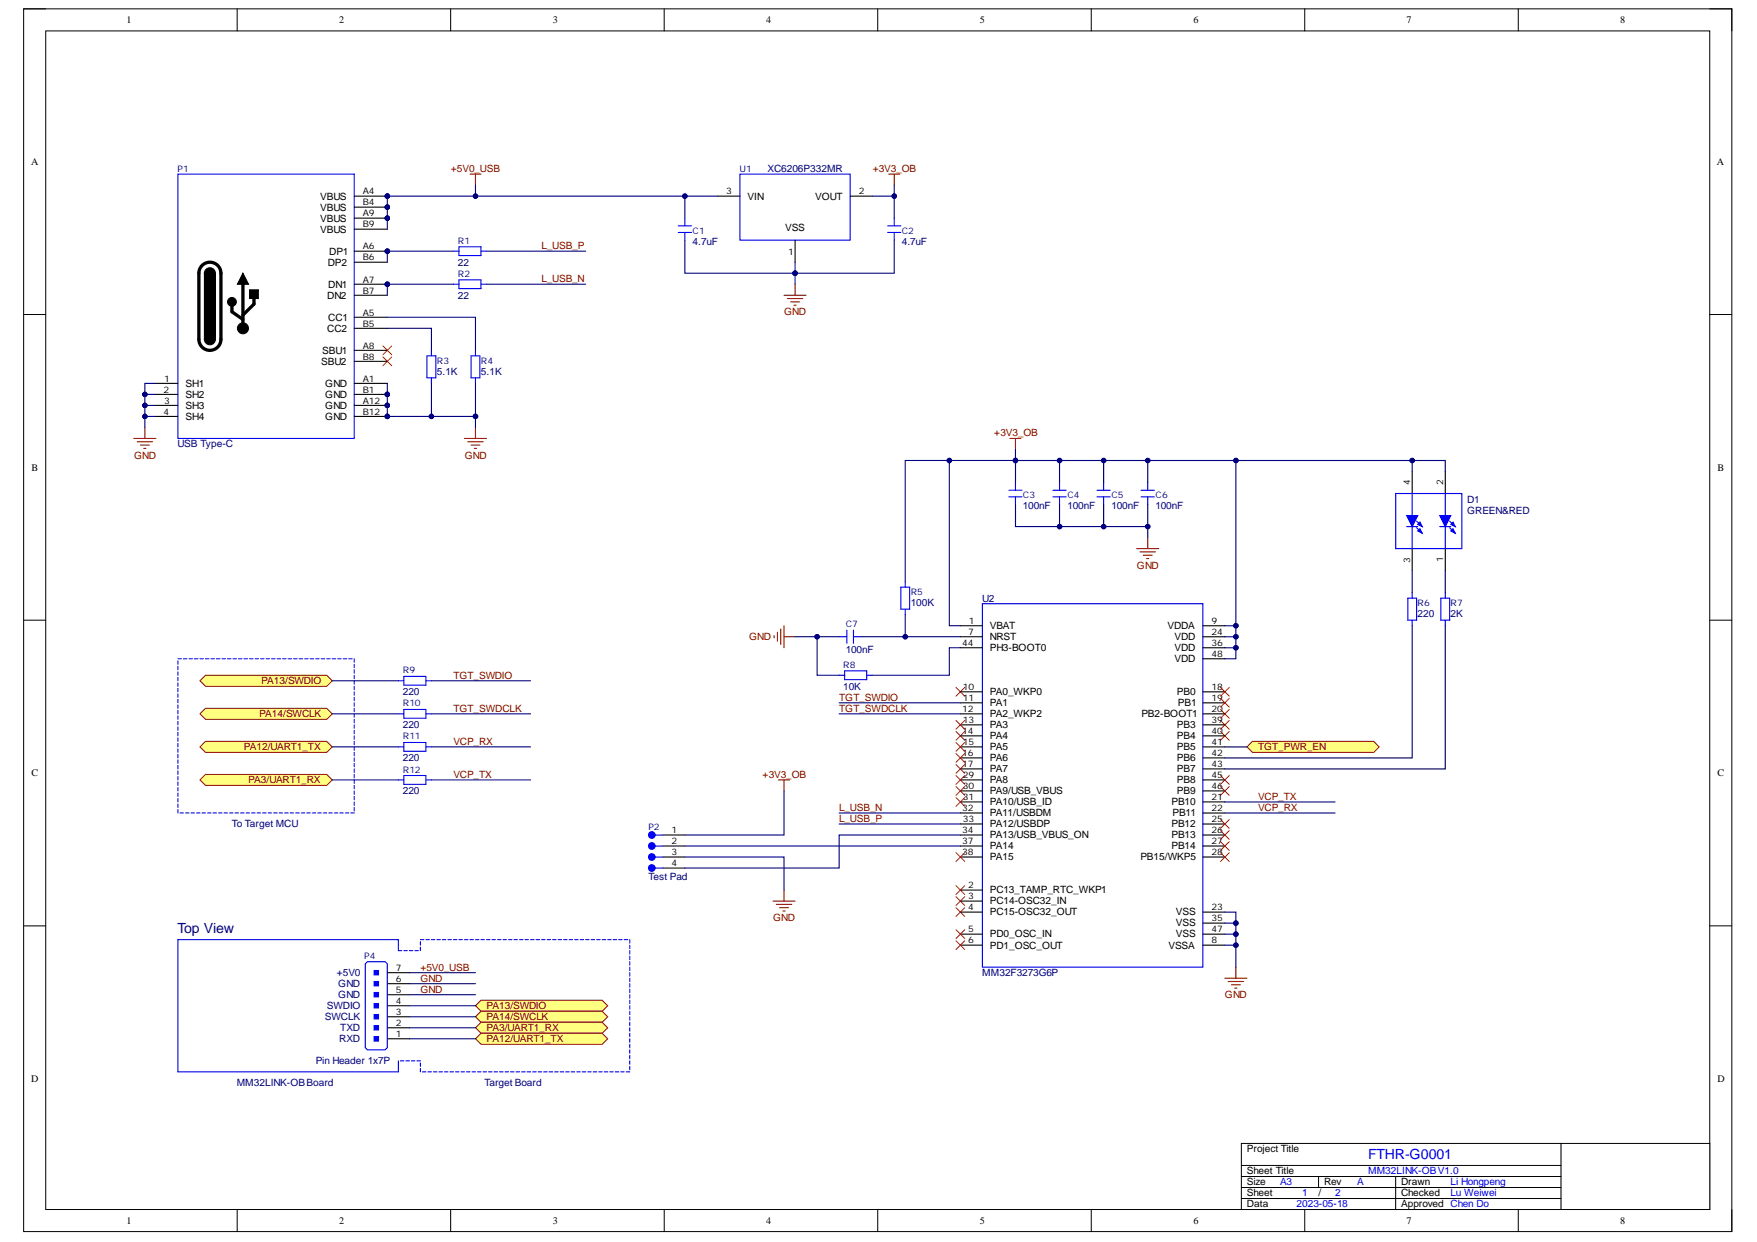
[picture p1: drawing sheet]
<svg xmlns="http://www.w3.org/2000/svg" width="297mm" height="210mm" viewBox="0 0 297 210" stroke-linecap="round" stroke-linejoin="round" font-family="sans-serif">
<path d="M4 1.5h288.8v206.6h-288.8z" fill="none" stroke="#000" stroke-width=".17"/>
<path d="M7.7 5.2h281.4v199.2h-281.4z" fill-rule="evenodd" fill="#fff"/>
<g fill="none" stroke="#000" stroke-width=".17">
<path d="M4 1.5h3.7M7.7 5.2h281.4v199.2h-281.4zM40.1 1.5v3.7M76.2 1.5v3.7M112.3 1.5v3.7M148.4 1.5v3.7M184.5 1.5v3.7M220.6 1.5v3.7M256.7 1.5v3.7M289.1 1.5h3.7v3.7M4 53.2h3.7M289.1 53.2h3.7"/>
<path d="M4 104.8h3.7M289.1 104.8h3.7M4 156.5h3.7M289.1 156.5h3.7M40.1 204.4v3.7M76.2 204.4v3.7M112.3 204.4v3.7M148.4 204.4v3.7M184.5 204.4v3.7M220.6 204.4v3.7M256.7 204.4v3.7M292.8 204.4v3.7"/>
</g>
<path d="M209.9 193.2h79.2v11.2h-79.2z" fill-rule="evenodd" fill="#fff"/>
<path d="M209.9 193.2h79.2v11.2h-79.2zM209.9 198.8h54M209.9 197h54M222.9 198.8v1.9M236 198.8v5.6M263.9 193.2v11.2M209.9 202.6h54M209.9 200.7h54" fill="none" stroke="#000" stroke-width=".17"/>
<g fill="none" stroke="#800000" stroke-width=".18">
<path d="M79.5 29.4h1.8M80.4 29.4v1.9M78.5 74.1h3.8M79.1 74.7h2.6M79.6 75.2h1.5M80.2 75.8h.4M80.4 72.2v1.9M170.7 74.1h1.9M171.7 74.1v1.9M130.9 107.4v.4M131.4 106.9v1.5M132 106.3v2.6"/>
<path d="M132.5 105.7v3.8M132.5 107.6h1.9M131.6 131.8h1.9M132.5 131.8v1.9M130.7 152.3h3.7M131.2 152.8h2.7M131.8 153.4h1.5M132.4 154h.3M132.5 150.4v1.9"/>
</g>
<path d="M64.7 58.5l1.5 1.5M66.2 58.5l-1.5 1.5M64.7 60.3l1.5 1.5M66.2 60.3l-1.5 1.5" fill="none" stroke="#f00" stroke-width=".17"/>
<path d="M192.2 92.7h3.7M192.7 93.3h2.6M193.3 93.8h1.5M193.8 94.4h.4M194 90.9v1.8M207.1 165.3h3.7M207.6 165.9h2.6M208.2 166.4h1.5M208.8 167h.3M208.9 163.5v1.8" fill="none" stroke="#800000" stroke-width=".19"/>
<path d="M33.8 115.1l.9-1h20.5l1 1-1 .9h-20.5z" fill-rule="evenodd" fill="#ffff80"/>
<path d="M33.8 115.1l.9-1h20.5l1 1-1 .9h-20.5z" fill="none" stroke="#800000" stroke-width=".17"/>
<path d="M34.7 119.7h20.5l1 .9-1 1h-20.5l-.9-1z" fill-rule="evenodd" fill="#ffff80"/>
<path d="M34.7 119.7h20.5l1 .9-1 1h-20.5l-.9-1z" fill="none" stroke="#800000" stroke-width=".17"/>
<g fill="none" stroke="#f00" stroke-width=".17">
<path d="M161.6 116.2l1.5 1.5M163.1 116.2l-1.5 1.5M206.3 119.9l1.5 1.5M207.8 119.9l-1.5 1.5M161.6 134.8l1.5 1.5M161.6 132.9l1.5 1.5M161.6 131.1l1.5 1.5M163.1 134.8l-1.5 1.5M163.1 132.9l-1.5 1.5M163.1 131.1l-1.5 1.5M206.3 121.8l1.5 1.5M206.3 123.6l1.5 1.5"/>
<path d="M206.3 131.1l1.5 1.5M206.3 132.9l1.5 1.5M206.3 138.5l1.5 1.5M207.8 121.8l-1.5 1.5M207.8 123.6l-1.5 1.5M207.8 131.1l-1.5 1.5M207.8 132.9l-1.5 1.5M207.8 138.5l-1.5 1.5M161.6 153.4l1.5 1.5M161.6 151.5l1.5 1.5M161.6 149.7l1.5 1.5M163.1 153.4l-1.5 1.5"/>
<path d="M163.1 151.5l-1.5 1.5M163.1 149.7l-1.5 1.5M206.3 140.4l1.5 1.5M206.3 142.2l1.5 1.5M206.3 144.1l1.5 1.5M207.8 140.4l-1.5 1.5M207.8 142.2l-1.5 1.5M207.8 144.1l-1.5 1.5"/>
</g>
<path d="M211.7 125.3h20.5l1 .9-1 1h-20.5l-.9-1z" fill-rule="evenodd" fill="#ffff80"/>
<path d="M211.7 125.3h20.5l1 .9-1 1h-20.5l-.9-1z" fill="none" stroke="#800000" stroke-width=".17"/>
<path d="M161.6 123.6l1.5 1.5M161.6 129.2l1.5 1.5M163.1 123.6l-1.5 1.5M163.1 129.2l-1.5 1.5" fill="none" stroke="#f00" stroke-width=".17"/>
<circle cx="65.5" cy="33.1" r=".37" fill="#000080"/>
<circle cx="65.5" cy="33.1" r=".37" fill="none" stroke="#000080" stroke-width=".17"/>
<circle cx="65.5" cy="42.5" r=".37" fill="#000080"/>
<circle cx="65.5" cy="42.5" r=".37" fill="none" stroke="#000080" stroke-width=".17"/>
<circle cx="65.5" cy="48" r=".37" fill="#000080"/>
<circle cx="65.5" cy="48" r=".37" fill="none" stroke="#000080" stroke-width=".17"/>
<circle cx="65.5" cy="36.9" r=".37" fill="#000080"/>
<circle cx="65.5" cy="36.9" r=".37" fill="none" stroke="#000080" stroke-width=".17"/>
<circle cx="65.5" cy="68.5" r=".37" fill="#000080"/>
<circle cx="65.5" cy="68.5" r=".37" fill="none" stroke="#000080" stroke-width=".17"/>
<circle cx="65.5" cy="66.7" r=".37" fill="#000080"/>
<circle cx="65.5" cy="66.7" r=".37" fill="none" stroke="#000080" stroke-width=".17"/>
<circle cx="65.5" cy="35" r=".37" fill="#000080"/>
<circle cx="65.5" cy="35" r=".37" fill="none" stroke="#000080" stroke-width=".17"/>
<circle cx="65.5" cy="70.4" r=".37" fill="#000080"/>
<circle cx="65.5" cy="70.4" r=".37" fill="none" stroke="#000080" stroke-width=".17"/>
<path d="M30.1 29.4h29.8v44.7h-29.8z" fill-rule="evenodd" fill="#fff"/>
<path d="M30.1 29.4h29.8v44.7h-29.8z" fill="none" stroke="#00f" stroke-width=".18"/>
<path d="M59.9 33.1h5.6M26.4 64.8h3.7M26.4 66.7h3.7M26.4 68.5h3.7M26.4 70.4h3.7M59.9 64.8h5.6" fill="none" stroke="#000" stroke-width=".18"/>
<circle cx="65.5" cy="33.1" r=".37" fill="#000080"/>
<circle cx="65.5" cy="33.1" r=".37" fill="none" stroke="#000080" stroke-width=".17"/>
<path d="M59.9 53.6h5.6M59.9 42.5h5.6" fill="none" stroke="#000" stroke-width=".18"/>
<circle cx="65.5" cy="42.5" r=".37" fill="#000080"/>
<circle cx="65.5" cy="42.5" r=".37" fill="none" stroke="#000080" stroke-width=".17"/>
<path d="M59.9 48h5.6" fill="none" stroke="#000" stroke-width=".18"/>
<circle cx="65.5" cy="48" r=".37" fill="#000080"/>
<circle cx="65.5" cy="48" r=".37" fill="none" stroke="#000080" stroke-width=".17"/>
<path d="M59.9 36.9h5.6M59.9 59.2h5.6" fill="none" stroke="#000" stroke-width=".18"/>
<circle cx="65.5" cy="36.9" r=".37" fill="#000080"/>
<circle cx="65.5" cy="36.9" r=".37" fill="none" stroke="#000080" stroke-width=".17"/>
<path d="M59.9 68.5h5.6" fill="none" stroke="#000" stroke-width=".18"/>
<circle cx="65.5" cy="68.5" r=".37" fill="#000080"/>
<circle cx="65.5" cy="68.5" r=".37" fill="none" stroke="#000080" stroke-width=".17"/>
<path d="M59.9 66.7h5.6" fill="none" stroke="#000" stroke-width=".18"/>
<circle cx="65.5" cy="66.7" r=".37" fill="#000080"/>
<circle cx="65.5" cy="66.7" r=".37" fill="none" stroke="#000080" stroke-width=".17"/>
<path d="M59.9 35h5.6" fill="none" stroke="#000" stroke-width=".18"/>
<circle cx="65.5" cy="35" r=".37" fill="#000080"/>
<circle cx="65.5" cy="35" r=".37" fill="none" stroke="#000080" stroke-width=".17"/>
<path d="M59.9 38.7h5.6M59.9 55.5h5.6M59.9 44.3h5.6M59.9 49.9h5.6M59.9 61.1h5.6M59.9 70.4h5.6" fill="none" stroke="#000" stroke-width=".18"/>
<circle cx="65.5" cy="70.4" r=".37" fill="#000080"/>
<circle cx="65.5" cy="70.4" r=".37" fill="none" stroke="#000080" stroke-width=".17"/>
<path d="M34.2 44.9a1.87 1.87 0 0 1 2-.4 1.87 1.87 0 0 1 1.1 1.7v11.1a1.86 1.86 0 0 1-1.8 1.9 1.86 1.86 0 0 1-1.9-1.9v-11.1l.1-.5zM39.2 51v1.7l1.9 1.3M41.1 48v7.5M42.9 49.9v1.5l-1.8 1.9" fill="none" stroke="#000" stroke-width=".56"/>
<g fill="#000">
<circle cx="35.5" cy="46.2" r=".93"/>
<circle cx="35.5" cy="57.3" r=".93"/>
<circle cx="39.2" cy="51" r=".75"/>
<circle cx="41.1" cy="55.5" r=".93"/>
</g>
<g fill="none" stroke="#000" stroke-width=".17">
<path d="M34.6 46.2h1.8v11.1h-1.8zM42.2 49h1.5v1.5h-1.5z"/>
<circle cx="35.5" cy="46.2" r=".93"/>
<circle cx="35.5" cy="57.3" r=".93"/>
<circle cx="39.2" cy="51" r=".75"/>
<circle cx="41.1" cy="55.5" r=".93"/>
</g>
<g fill="#000">
<path d="M41.1 46.2l.9 1.8h-1.9z"/>
<path d="M34.6 46.2h1.8v11.1h-1.8z" fill-rule="evenodd"/>
<path d="M42.2 49h1.5v1.5h-1.5z" fill-rule="evenodd"/>
</g>
<path d="M41.1 46.2l.9 1.8h-1.9z" fill="none" stroke="#000" stroke-width=".18"/>
<path d="M166.1 102h37.3v61.5h-37.3z" fill-rule="evenodd" fill="#fff"/>
<g fill="none" stroke="#00f" stroke-width=".19">
<path d="M178 82.9h2.2M178 84h2.2M179.1 81.5v1.4M179.1 84v1.3M185.5 82.9h2.2M185.5 84h2.2M186.6 81.5v1.4M186.6 84v1.3M192.9 82.9h2.3M192.9 84h2.3M194 81.5v1.4M194 84v1.3"/>
<path d="M166.1 102h37.3v61.5h-37.3zM238 101.1h1.5v3.7h-1.5zM238.7 100.2v.9M238.7 104.8v1M243.6 101.1h1.5v3.7h-1.5zM244.3 100.2v.9M244.3 104.8v1"/>
</g>
<g fill="none" stroke="#000" stroke-width=".18">
<path d="M162.4 105.7h3.7M162.4 107.6h3.7M162.4 109.5h3.7M162.4 116.9h3.7M162.4 118.8h3.7M162.4 120.6h3.7M162.4 122.5h3.7M162.4 124.4h3.7M162.4 126.2h3.7M162.4 128.1h3.7M162.4 129.9h3.7M162.4 131.8h3.7"/>
<path d="M162.4 133.7h3.7M162.4 135.5h3.7M162.4 137.4h3.7M162.4 139.3h3.7M162.4 141.1h3.7M162.4 143h3.7M162.4 144.8h3.7M162.4 150.4h3.7M162.4 152.3h3.7M162.4 154.1h3.7M162.4 157.9h3.7M162.4 159.7h3.7"/>
</g>
<g fill="none" stroke="#000" stroke-width=".19">
<path d="M203.4 105.8h3.7M203.4 107.6h3.7M203.4 109.5h3.7M203.4 111.3h3.7M203.4 116.9h3.7M203.4 118.8h3.7M203.4 120.6h3.7M203.4 122.5h3.7M203.4 124.4h3.7M203.4 126.2h3.7M203.4 128.1h3.7M203.4 130h3.7"/>
<path d="M203.4 131.8h3.7M203.4 133.7h3.7M203.4 135.5h3.7M203.4 137.4h3.7M203.4 139.3h3.7M203.4 141.1h3.7M203.4 143h3.7M203.4 144.8h3.7M203.4 159.7h3.7M203.4 154.1h3.7M203.4 156h3.7M203.4 157.9h3.7"/>
</g>
<g fill="none" stroke="#00f" stroke-width=".18">
<path d="M72.9 59.2v.9M80.4 59.2v.9M72.2 60.1h1.5v3.8h-1.5zM72.9 63.9v.9M79.6 60.1h1.5v3.8h-1.5zM80.4 63.9v.9M152.3 99.2h1.5v3.8h-1.5zM153 98.3v.9M170.6 82.9h2.2M170.6 84h2.2M171.7 81.5v1.4M171.7 84v1.3"/>
<path d="M141.9 107.6h1.3M141.9 114.1h.9M142.8 113.4h3.7v1.5h-3.7zM143.2 106.5v2.2M144.3 106.5v2.2M144.3 107.6h1.3M146.5 114.1h1M153 103v.9"/>
</g>
<path d="M236 83.4h11.1v9.3h-11.1z" fill-rule="evenodd" fill="#fff"/>
<path d="M236 83.4h11.1v9.3h-11.1z" fill="none" stroke="#00f" stroke-width=".19"/>
<path d="M238.7 79.7v3.7M244.3 79.7v3.7M238.7 92.7v3.7M244.3 92.7v3.7" fill="none" stroke="#000" stroke-width=".19"/>
<path d="M243.4 87.1h1.9l-1 1.9z" fill="#00f"/>
<path d="M243.4 87.1h1.9l-1 1.9zM245.1 88.1l.9 .9M245.1 89.2l.9 .9" fill="none" stroke="#00f" stroke-width=".19"/>
<path d="M245.6 88.2l.4 .8-.7-.4z" fill="#00f"/>
<path d="M245.6 88.2l.4 .8-.7-.4z" fill="none" stroke="#00f" stroke-width=".19"/>
<path d="M245.3 89.7l.3-.3 .4 .7z" fill="#00f"/>
<path d="M243.4 89h1.9M245.3 89.7l.3-.3 .4 .7z" fill="none" stroke="#00f" stroke-width=".19"/>
<path d="M237.8 87.1h1.9l-1 1.9z" fill="#00f"/>
<path d="M237.8 87.1h1.9l-1 1.9zM239.5 88.1l.9 .9M239.5 89.2l.9 .9" fill="none" stroke="#00f" stroke-width=".19"/>
<path d="M239.7 88.6l.4-.4 .3 .8z" fill="#00f"/>
<path d="M239.7 88.6l.4-.4 .3 .8z" fill="none" stroke="#00f" stroke-width=".19"/>
<path d="M239.7 89.7l.4-.3 .3 .7z" fill="#00f"/>
<path d="M237.8 89h1.9M238.7 83.4v3.7M238.7 89v3.7M239.7 89.7l.4-.3 .3 .7zM244.3 83.4v3.7M244.3 89v3.7" fill="none" stroke="#00f" stroke-width=".19"/>
<g fill="none" stroke="#f00" stroke-width=".17">
<path d="M206.3 116.2l1.5 1.5M206.3 118l1.5 1.5M207.8 116.2l-1.5 1.5M207.8 118l-1.5 1.5M161.6 125.5l1.5 1.5M161.6 127.3l1.5 1.5M161.6 121.8l1.5 1.4M163.1 125.5l-1.5 1.5M163.1 127.3l-1.5 1.5M163.1 121.8l-1.5 1.4M161.6 159l1.5 1.5M161.6 157.1l1.5 1.5"/>
<path d="M163.1 159l-1.5 1.5M163.1 157.1l-1.5 1.5"/>
</g>
<path d="M22.6 74.1h3.8M23.2 74.7h2.6M23.7 75.2h1.5M24.3 75.8h.4M24.5 72.2v1.9" fill="none" stroke="#800000" stroke-width=".18"/>
<g fill="none" stroke="#00f" stroke-width=".18">
<path d="M76.7 42.5h.9M76.7 48h.9M77.6 41.7h3.7v1.5h-3.7zM77.6 47.3h3.7v1.5h-3.7zM81.3 42.5h1M81.3 48h1M67.3 115.1h1M68.3 114.3h3.7v1.5h-3.7zM68.3 119.9h3.7v1.5h-3.7zM72 115.1h.9M67.3 120.6h1M67.3 126.2h1"/>
<path d="M68.3 125.5h3.7v1.5h-3.7zM72 120.6h.9M72 126.2h.9"/>
</g>
<path d="M125.1 29.4h18.6v11.2h-18.6z" fill-rule="evenodd" fill="#fff"/>
<path d="M114.7 38.2h2.2M114.7 39.3h2.2M115.8 36.9v1.3M115.8 39.3v1.3M125.1 29.4h18.6v11.2h-18.6zM150.1 38.2h2.2M150.1 39.3h2.2M151.2 36.9v1.3M151.2 39.3v1.3" fill="none" stroke="#00f" stroke-width=".18"/>
<path d="M121.4 33.1h3.7M143.7 33.1h3.8M134.4 40.6v3.7" fill="none" stroke="#000" stroke-width=".18"/>
<path d="M150.3 29.4h1.8M151.2 29.4v1.9M132.5 49.9h3.8M133.1 50.5h2.6M133.7 51h1.5M134.2 51.6h.4M134.4 48v1.9" fill="none" stroke="#800000" stroke-width=".18"/>
<path d="M33.8 131.8l.9-.9h20.5l1 .9-1 .9h-20.5z" fill-rule="evenodd" fill="#ffff80"/>
<path d="M33.8 131.8l.9-.9h20.5l1 .9-1 .9h-20.5z" fill="none" stroke="#800000" stroke-width=".17"/>
<path d="M34.7 125.3h20.5l1 .9-1 1h-20.5l-.9-1z" fill-rule="evenodd" fill="#ffff80"/>
<path d="M34.7 125.3h20.5l1 .9-1 1h-20.5l-.9-1z" fill="none" stroke="#800000" stroke-width=".17"/>
<path d="M112.1 141.1h3.7M112.1 143h3.7M112.1 144.8h3.7M112.1 146.7h3.7" fill="none" stroke="#000" stroke-width=".18"/>
<circle cx="110.2" cy="141.1" r=".56" fill="#00f"/>
<circle cx="110.2" cy="141.1" r=".56" fill="none" stroke="#00f" stroke-width=".18"/>
<circle cx="110.2" cy="143" r=".56" fill="#00f"/>
<circle cx="110.2" cy="143" r=".56" fill="none" stroke="#00f" stroke-width=".18"/>
<circle cx="110.2" cy="144.8" r=".56" fill="#00f"/>
<circle cx="110.2" cy="144.8" r=".56" fill="none" stroke="#00f" stroke-width=".18"/>
<circle cx="110.2" cy="146.7" r=".56" fill="#00f"/>
<g fill="none" stroke="#00f" stroke-width=".18">
<path d="M67.3 131.8h1M68.3 131.1h3.7v1.5h-3.7zM72 131.8h.9M110.2 141.1h1.9M110.2 143h1.9M110.2 144.8h1.9M110.2 146.7h1.9"/>
<circle cx="110.2" cy="146.7" r=".56"/>
</g>
<path d="M161.6 144.1l1.5 1.5M163.1 144.1l-1.5 1.5" fill="none" stroke="#f00" stroke-width=".17"/>
<path d="M80.4 170l.9-1h20.5l.9 1-.9 .9h-20.5z" fill-rule="evenodd" fill="#ffff80"/>
<path d="M80.4 170l.9-1h20.5l.9 1-.9 .9h-20.5z" fill="none" stroke="#800000" stroke-width=".17"/>
<path d="M81.3 170.9h20.5l.9 .9-.9 1h-20.5l-.9-1z" fill-rule="evenodd" fill="#ffff80"/>
<path d="M81.3 170.9h20.5l.9 .9-.9 1h-20.5l-.9-1z" fill="none" stroke="#800000" stroke-width=".17"/>
<path d="M80.4 173.7l.9-.9h20.5l.9 .9-.9 .9h-20.5z" fill-rule="evenodd" fill="#ffff80"/>
<path d="M80.4 173.7l.9-.9h20.5l.9 .9-.9 .9h-20.5z" fill="none" stroke="#800000" stroke-width=".17"/>
<path d="M80.4 175.6l.9-1h20.5l.9 1-.9 .9h-20.5z" fill-rule="evenodd" fill="#ffff80"/>
<path d="M80.4 175.6l.9-1h20.5l.9 1-.9 .9h-20.5z" fill="none" stroke="#800000" stroke-width=".17"/>
<path d="M67.3 160.7h.6M68.3 160.7h.6M69.2 160.7h.6M70.1 160.7h.6" fill="none" stroke="#00f" stroke-width=".18"/>
<path d="M65.5 175.6h3.7M65.5 173.7h3.7" fill="none" stroke="#000" stroke-width=".19"/>
<path d="M65.5 171.8h3.7M65.5 166.2h3.7M65.5 170h3.7M65.5 168.1h3.7" fill="none" stroke="#000" stroke-width=".18"/>
<path d="M61.8 162.9l.3-.4h3l.4 .4v14.1l-.4 .4h-3l-.3-.4z" fill-rule="evenodd" fill="#fff"/>
<path d="M61.8 162.9l.3-.4h3l.4 .4v14.1l-.4 .4h-3l-.3-.4z" fill="none" stroke="#00f" stroke-width=".19"/>
<path d="M63.2 175.2h.8v.7h-.8z" fill-rule="evenodd" fill="#00f"/>
<path d="M63.2 175.2h.8v.7h-.8z" fill="none" stroke="#00f" stroke-width=".19"/>
<path d="M63.2 173.3h.8v.8h-.8z" fill-rule="evenodd" fill="#00f"/>
<path d="M63.2 173.3h.8v.8h-.8z" fill="none" stroke="#00f" stroke-width=".19"/>
<path d="M63.2 171.5h.8v.7h-.8z" fill-rule="evenodd" fill="#00f"/>
<path d="M63.2 171.5h.8v.7h-.8z" fill="none" stroke="#00f" stroke-width=".18"/>
<path d="M63.2 169.6h.8v.7h-.8z" fill-rule="evenodd" fill="#00f"/>
<path d="M63.2 169.6h.8v.7h-.8z" fill="none" stroke="#00f" stroke-width=".18"/>
<path d="M63.2 167.7h.8v.8h-.8z" fill-rule="evenodd" fill="#00f"/>
<path d="M63.2 167.7h.8v.8h-.8z" fill="none" stroke="#00f" stroke-width=".18"/>
<path d="M63.2 165.9h.8v.7h-.8z" fill-rule="evenodd" fill="#00f"/>
<path d="M63.2 165.9h.8v.7h-.8z" fill="none" stroke="#00f" stroke-width=".18"/>
<path d="M65.5 164.4h3.7" fill="none" stroke="#000" stroke-width=".18"/>
<path d="M63.2 164h.8v.8h-.8z" fill-rule="evenodd" fill="#00f"/>
<g fill="none" stroke="#00f" stroke-width=".18">
<path d="M30.1 111.3h.6M30.1 111.7v.6M30.1 112.6v.6M30.1 113.5v.6M30.1 114.5v.6M30.1 115.4v.6M30.1 116.3v.6M30.1 117.3v.5M30.1 118.2v.6M30.1 119.1v.6M31 111.3h.6M31.9 111.3h.6"/>
<path d="M32.9 111.3h.6M33.8 111.3h.6M34.7 111.3h.6M35.7 111.3h.6M36.6 111.3h.6M37.5 111.3h.6M38.5 111.3h.5M39.4 111.3h.6M40.3 111.3h.6M41.3 111.3h.5M42.2 111.3h.6M43.1 111.3h.6"/>
<path d="M44.1 111.3h.5M45 111.3h.6M45.9 111.3h.6M46.9 111.3h.5M47.8 111.3h.6M48.7 111.3h.6M49.6 111.3h.6M50.6 111.3h.6M51.5 111.3h.6M52.4 111.3h.6M53.4 111.3h.6M54.3 111.3h.6"/>
<path d="M55.2 111.3h.6M56.2 111.3h.5M57.1 111.3h.6M58 111.3h.6M59 111.3h.5M59.9 111.3v.6M59.9 112.3v.5M59.9 113.2v.6M59.9 114.1v.6M59.9 115.1v.5M59.9 116v.6M59.9 116.9v.6"/>
<path d="M59.9 117.8v.6M59.9 118.8v.6M59.9 119.7v.6M30.1 120.1v.5M30.1 121v.6M30.1 121.9v.6M30.1 122.9v.5M30.1 123.8v.6M30.1 124.7v.6M30.1 125.6v.6M30.1 126.6v.6M30.1 127.5v.6"/>
<path d="M30.1 128.4v.6M30.1 129.4v.5M30.1 130.3v.6M30.1 131.2v.6M30.1 132.2v.5M30.1 133.1v.6M30.1 134v.6M30.1 134.9v.6M30.1 135.9v.6M30.1 136.8v.6M30.4 137.4h.6M31.4 137.4h.5"/>
<path d="M32.3 137.4h.6M33.2 137.4h.6M34.2 137.4h.5M35.1 137.4h.6M36 137.4h.6M37 137.4h.5M37.9 137.4h.6M38.8 137.4h.6M39.7 137.4h.6M40.7 137.4h.6M41.6 137.4h.6M42.5 137.4h.6"/>
<path d="M43.5 137.4h.6M44.4 137.4h.6M45.3 137.4h.6M46.3 137.4h.6M47.2 137.4h.6M48.1 137.4h.6M49.1 137.4h.5M50 137.4h.6M50.9 137.4h.6M51.9 137.4h.5M52.8 137.4h.6M53.7 137.4h.6"/>
<path d="M54.7 137.4h.5M55.6 137.4h.6M56.5 137.4h.6M57.4 137.4h.6M58.4 137.4h.6M59.3 137.4h.6M59.9 120.6v.6M59.9 121.6v.6M59.9 122.5v.6M59.9 123.4v.6M59.9 124.4v.5M59.9 125.3v.6"/>
<path d="M59.9 126.2v.6M59.9 127.2v.5M59.9 128.1v.6M59.9 129v.6M59.9 129.9v.6M59.9 130.9v.6M59.9 131.8v.6M59.9 132.7v.6M59.9 133.7v.6M59.9 134.6v.6M59.9 135.5v.6M59.9 136.5v.5"/>
<path d="M30.1 158.8h37.2v1.9M71.1 158.8h.6M71.1 159.2v.5M72 158.8h.6M72.9 158.8h.6M73.9 158.8h.5M74.8 158.8h.6M75.7 158.8h.6M76.7 158.8h.5M77.6 158.8h.6M78.5 158.8h.6M79.5 158.8h.5"/>
<path d="M80.4 158.8h.6M81.3 158.8h.6M82.3 158.8h.5M83.2 158.8h.6M84.1 158.8h.6M85 158.8h.6M86 158.8h.6M86.9 158.8h.6M87.8 158.8h.6M88.8 158.8h.6M89.7 158.8h.6M90.6 158.8h.6"/>
<path d="M91.6 158.8h.5M92.5 158.8h.6M93.4 158.8h.6M94.4 158.8h.5M95.3 158.8h.6M96.2 158.8h.6M97.2 158.8h.5M98.1 158.8h.6M99 158.8h.6M99.9 158.8h.6M100.9 158.8h.6M101.8 158.8h.6"/>
<path d="M102.7 158.8h.6M103.7 158.8h.6M104.6 158.8h.6M105.5 158.8h.6M106.5 158.8v.6M106.5 159.7v.6M63.2 164h.8v.8h-.8zM71.1 160.1v.6M106.5 160.7v.5M106.5 161.6v.6M106.5 162.5v.6M106.5 163.5v.5"/>
<path d="M106.5 164.4v.6M106.5 165.3v.6M106.5 166.2v.6M106.5 167.2v.6M106.5 168.1v.6M106.5 169v.6M106.5 170v.6M106.5 170.9v.6M106.5 171.8v.6"/>
</g>
<g fill="none" stroke="#00f" stroke-width=".19">
<path d="M30.1 158.8v22.3h37.3v-1.8M67.7 179.3h.6M68.6 179.3h.6M69.6 179.3h.5M70.5 179.3h.6M71.1 179.6v.6M106.5 172.8v.5M106.5 173.7v.6M106.5 174.6v.6M106.5 175.6v.5M106.5 176.5v.6M106.5 177.4v.6"/>
<path d="M106.5 178.4v.5M106.5 179.3v.6M71.1 180.6v.5M71.4 181.1h.6M72.4 181.1h.5M73.3 181.1h.6M74.2 181.1h.6M75.1 181.1h.6M76.1 181.1h.6M77 181.1h.6M77.9 181.1h.6M78.9 181.1h.6"/>
<path d="M79.8 181.1h.6M80.7 181.1h.6M81.7 181.1h.6M82.6 181.1h.6M83.5 181.1h.6M84.5 181.1h.5M85.4 181.1h.6M86.3 181.1h.6M87.3 181.1h.5M88.2 181.1h.6M89.1 181.1h.6M90.1 181.1h.5"/>
<path d="M91 181.1h.6M91.9 181.1h.6M92.8 181.1h.6M93.8 181.1h.6M94.7 181.1h.6M95.6 181.1h.6M96.6 181.1h.6M97.5 181.1h.6M98.4 181.1h.6M99.4 181.1h.6M100.3 181.1h.6M101.2 181.1h.6"/>
<path d="M102.2 181.1h.5M103.1 181.1h.6M104 181.1h.6M105 181.1h.5M105.9 181.1h.6M106.5 180.2v.6"/>
</g>
<path d="M238.7 77.8v1.9" fill="none" stroke="#000080" stroke-width=".19"/>
<circle cx="238.7" cy="77.8" r=".37" fill="#000080"/>
<circle cx="238.7" cy="77.8" r=".37" fill="none" stroke="#000080" stroke-width=".17"/>
<path d="M24.5 70.4h1.9" fill="none" stroke="#000080" stroke-width=".18"/>
<circle cx="24.5" cy="70.4" r=".37" fill="#000080"/>
<circle cx="24.5" cy="70.4" r=".37" fill="none" stroke="#000080" stroke-width=".17"/>
<path d="M24.5 68.5h1.9" fill="none" stroke="#000080" stroke-width=".18"/>
<circle cx="24.5" cy="68.5" r=".37" fill="#000080"/>
<circle cx="24.5" cy="68.5" r=".37" fill="none" stroke="#000080" stroke-width=".17"/>
<path d="M24.5 66.7h1.9" fill="none" stroke="#000080" stroke-width=".18"/>
<circle cx="24.5" cy="66.7" r=".37" fill="#000080"/>
<circle cx="24.5" cy="66.7" r=".37" fill="none" stroke="#000080" stroke-width=".17"/>
<path d="M26.4 64.8h-1.9v7.4" fill="none" stroke="#000080" stroke-width=".18"/>
<circle cx="24.5" cy="70.4" r=".37" fill="#000080"/>
<circle cx="24.5" cy="70.4" r=".37" fill="none" stroke="#000080" stroke-width=".17"/>
<circle cx="24.5" cy="68.5" r=".37" fill="#000080"/>
<circle cx="24.5" cy="68.5" r=".37" fill="none" stroke="#000080" stroke-width=".17"/>
<circle cx="24.5" cy="66.7" r=".37" fill="#000080"/>
<circle cx="24.5" cy="66.7" r=".37" fill="none" stroke="#000080" stroke-width=".17"/>
<path d="M65.5 64.8v5.6h14.9M56.2 115.1h11.1M56.2 131.8h11.1M56.2 126.2h11.1M56.2 120.6h11.1" fill="none" stroke="#000080" stroke-width=".18"/>
<circle cx="65.5" cy="66.7" r=".37" fill="#000080"/>
<circle cx="65.5" cy="66.7" r=".37" fill="none" stroke="#000080" stroke-width=".17"/>
<circle cx="65.5" cy="68.5" r=".37" fill="#000080"/>
<circle cx="65.5" cy="68.5" r=".37" fill="none" stroke="#000080" stroke-width=".17"/>
<circle cx="65.5" cy="70.4" r=".37" fill="#000080"/>
<circle cx="65.5" cy="70.4" r=".37" fill="none" stroke="#000080" stroke-width=".17"/>
<circle cx="72.9" cy="70.4" r=".37" fill="#000080"/>
<circle cx="72.9" cy="70.4" r=".37" fill="none" stroke="#000080" stroke-width=".17"/>
<circle cx="80.4" cy="70.4" r=".37" fill="#000080"/>
<circle cx="80.4" cy="70.4" r=".37" fill="none" stroke="#000080" stroke-width=".17"/>
<path d="M65.5 55.5h7.4v3.7M65.5 53.6h14.9v5.6M76.7 48h-11.2v1.9" fill="none" stroke="#000080" stroke-width=".18"/>
<circle cx="65.5" cy="48" r=".37" fill="#000080"/>
<circle cx="65.5" cy="48" r=".37" fill="none" stroke="#000080" stroke-width=".17"/>
<path d="M76.7 42.5h-11.2v1.8" fill="none" stroke="#000080" stroke-width=".18"/>
<circle cx="65.5" cy="42.5" r=".37" fill="#000080"/>
<circle cx="65.5" cy="42.5" r=".37" fill="none" stroke="#000080" stroke-width=".17"/>
<path d="M121.4 33.1h-55.9v5.6" fill="none" stroke="#000080" stroke-width=".18"/>
<circle cx="65.5" cy="36.9" r=".37" fill="#000080"/>
<circle cx="65.5" cy="36.9" r=".37" fill="none" stroke="#000080" stroke-width=".17"/>
<circle cx="65.5" cy="35" r=".37" fill="#000080"/>
<circle cx="65.5" cy="35" r=".37" fill="none" stroke="#000080" stroke-width=".17"/>
<circle cx="65.5" cy="33.1" r=".37" fill="#000080"/>
<circle cx="65.5" cy="33.1" r=".37" fill="none" stroke="#000080" stroke-width=".17"/>
<circle cx="80.4" cy="33.1" r=".37" fill="#000080"/>
<circle cx="80.4" cy="33.1" r=".37" fill="none" stroke="#000080" stroke-width=".17"/>
<circle cx="115.8" cy="33.1" r=".37" fill="#000080"/>
<circle cx="115.8" cy="33.1" r=".37" fill="none" stroke="#000080" stroke-width=".17"/>
<path d="M69.2 175.6h11.2M69.2 173.7h11.2" fill="none" stroke="#000080" stroke-width=".19"/>
<g fill="none" stroke="#000080" stroke-width=".18">
<path d="M82.3 48h16.7M82.3 42.5h16.7M115.8 40.6v5.6h18.6M72.9 115.1h16.8M72.9 131.8h16.8M72.9 126.2h16.8M72.9 120.6h16.8M132.5 133.7v7.4h-16.7M115.8 144.8h16.7v5.6M115.8 143h46.6M162.4 141.1h-20.5v5.6h-26.1M69.2 171.8h11.2"/>
<path d="M69.2 170h11.2M69.2 168.1h11.2M69.2 166.2h11.2M69.2 164.4h11.2"/>
</g>
<circle cx="134.4" cy="46.2" r=".37" fill="#000080"/>
<circle cx="134.4" cy="46.2" r=".37" fill="none" stroke="#000080" stroke-width=".17"/>
<path d="M134.4 107.6h7.5" fill="none" stroke="#000080" stroke-width=".18"/>
<circle cx="138.1" cy="107.6" r=".37" fill="#000080"/>
<circle cx="138.1" cy="107.6" r=".37" fill="none" stroke="#000080" stroke-width=".17"/>
<path d="M151.2 40.6v5.6h-16.8" fill="none" stroke="#000080" stroke-width=".18"/>
<circle cx="134.4" cy="46.2" r=".37" fill="#000080"/>
<circle cx="134.4" cy="46.2" r=".37" fill="none" stroke="#000080" stroke-width=".17"/>
<path d="M138.1 107.6v6.5h3.8" fill="none" stroke="#000080" stroke-width=".18"/>
<circle cx="138.1" cy="107.6" r=".37" fill="#000080"/>
<circle cx="138.1" cy="107.6" r=".37" fill="none" stroke="#000080" stroke-width=".17"/>
<path d="M141.9 118.8h20.5M145.6 107.6h16.8M141.9 139.3h20.5M141.9 137.4h20.5M141.9 120.6h20.5" fill="none" stroke="#000080" stroke-width=".18"/>
<circle cx="153" cy="107.6" r=".37" fill="#000080"/>
<circle cx="153" cy="107.6" r=".37" fill="none" stroke="#000080" stroke-width=".17"/>
<path d="M147.5 33.1h3.7v3.8M162.4 109.5h-1.9v4.6h-13" fill="none" stroke="#000080" stroke-width=".18"/>
<circle cx="151.2" cy="33.1" r=".37" fill="#000080"/>
<circle cx="151.2" cy="33.1" r=".37" fill="none" stroke="#000080" stroke-width=".17"/>
<path d="M160.5 77.8h-7.5v20.5" fill="none" stroke="#000080" stroke-width=".18"/>
<circle cx="160.5" cy="77.8" r=".37" fill="#000080"/>
<circle cx="160.5" cy="77.8" r=".37" fill="none" stroke="#000080" stroke-width=".17"/>
<path d="M171.7 77.8h-11.2v27.9h1.9" fill="none" stroke="#000080" stroke-width=".18"/>
<circle cx="160.5" cy="77.8" r=".37" fill="#000080"/>
<circle cx="160.5" cy="77.8" r=".37" fill="none" stroke="#000080" stroke-width=".17"/>
<circle cx="171.7" cy="77.8" r=".37" fill="#000080"/>
<circle cx="171.7" cy="77.8" r=".37" fill="none" stroke="#000080" stroke-width=".17"/>
<path d="M171.7 85.3v3.7h22.3" fill="none" stroke="#000080" stroke-width=".19"/>
<circle cx="179.1" cy="89" r=".37" fill="#000080"/>
<circle cx="179.1" cy="89" r=".37" fill="none" stroke="#000080" stroke-width=".17"/>
<circle cx="186.6" cy="89" r=".37" fill="#000080"/>
<circle cx="186.6" cy="89" r=".37" fill="none" stroke="#000080" stroke-width=".17"/>
<circle cx="194" cy="89" r=".37" fill="#000080"/>
<circle cx="194" cy="89" r=".37" fill="none" stroke="#000080" stroke-width=".17"/>
<path d="M171.7 81.5v-3.7h37.2v33.5h-1.8" fill="none" stroke="#000080" stroke-width=".19"/>
<circle cx="171.7" cy="77.8" r=".37" fill="#000080"/>
<circle cx="171.7" cy="77.8" r=".37" fill="none" stroke="#000080" stroke-width=".17"/>
<circle cx="179.1" cy="77.8" r=".37" fill="#000080"/>
<circle cx="179.1" cy="77.8" r=".37" fill="none" stroke="#000080" stroke-width=".17"/>
<circle cx="186.6" cy="77.8" r=".37" fill="#000080"/>
<circle cx="186.6" cy="77.8" r=".37" fill="none" stroke="#000080" stroke-width=".17"/>
<circle cx="194" cy="77.8" r=".37" fill="#000080"/>
<circle cx="194" cy="77.8" r=".37" fill="none" stroke="#000080" stroke-width=".17"/>
<circle cx="208.9" cy="77.8" r=".37" fill="#000080"/>
<circle cx="208.9" cy="77.8" r=".37" fill="none" stroke="#000080" stroke-width=".17"/>
<circle cx="208.9" cy="105.7" r=".37" fill="#000080"/>
<circle cx="208.9" cy="105.7" r=".37" fill="none" stroke="#000080" stroke-width=".17"/>
<circle cx="208.9" cy="107.6" r=".37" fill="#000080"/>
<circle cx="208.9" cy="107.6" r=".37" fill="none" stroke="#000080" stroke-width=".17"/>
<circle cx="208.9" cy="109.5" r=".37" fill="#000080"/>
<circle cx="208.9" cy="109.5" r=".37" fill="none" stroke="#000080" stroke-width=".17"/>
<path d="M207.1 157.9h1.8v1.8h-1.8" fill="none" stroke="#000080" stroke-width=".19"/>
<circle cx="208.9" cy="159.7" r=".37" fill="#000080"/>
<circle cx="208.9" cy="159.7" r=".37" fill="none" stroke="#000080" stroke-width=".17"/>
<circle cx="208.9" cy="157.9" r=".37" fill="#000080"/>
<circle cx="208.9" cy="157.9" r=".37" fill="none" stroke="#000080" stroke-width=".17"/>
<path d="M207.1 154.1h1.8v1.9h-1.8" fill="none" stroke="#000080" stroke-width=".19"/>
<circle cx="208.9" cy="156" r=".37" fill="#000080"/>
<circle cx="208.9" cy="156" r=".37" fill="none" stroke="#000080" stroke-width=".17"/>
<path d="M207.1 109.5h1.8M238.7 105.8v22.3h-31.6M244.3 105.8v24.2h-37.2M207.1 137.4h18.6M207.1 135.5h18.6M207.1 126.2h3.7" fill="none" stroke="#000080" stroke-width=".19"/>
<circle cx="208.9" cy="109.5" r=".37" fill="#000080"/>
<circle cx="208.9" cy="109.5" r=".37" fill="none" stroke="#000080" stroke-width=".17"/>
<path d="M207.1 107.6h1.8" fill="none" stroke="#000080" stroke-width=".19"/>
<circle cx="208.9" cy="107.6" r=".37" fill="#000080"/>
<circle cx="208.9" cy="107.6" r=".37" fill="none" stroke="#000080" stroke-width=".17"/>
<path d="M207.1 105.8h1.8" fill="none" stroke="#000080" stroke-width=".19"/>
<circle cx="208.9" cy="105.7" r=".37" fill="#000080"/>
<circle cx="208.9" cy="105.7" r=".37" fill="none" stroke="#000080" stroke-width=".17"/>
<path d="M208.9 77.8h35.4v1.9" fill="none" stroke="#000080" stroke-width=".19"/>
<circle cx="238.7" cy="77.8" r=".37" fill="#000080"/>
<circle cx="238.7" cy="77.8" r=".37" fill="none" stroke="#000080" stroke-width=".17"/>
<circle cx="208.9" cy="77.8" r=".37" fill="#000080"/>
<circle cx="208.9" cy="77.8" r=".37" fill="none" stroke="#000080" stroke-width=".17"/>
<path d="M72.9 64.8v5.6" fill="none" stroke="#000080" stroke-width=".18"/>
<circle cx="72.9" cy="70.4" r=".37" fill="#000080"/>
<circle cx="72.9" cy="70.4" r=".37" fill="none" stroke="#000080" stroke-width=".17"/>
<path d="M80.4 70.4v1.8" fill="none" stroke="#000080" stroke-width=".18"/>
<circle cx="80.4" cy="70.4" r=".37" fill="#000080"/>
<circle cx="80.4" cy="70.4" r=".37" fill="none" stroke="#000080" stroke-width=".17"/>
<path d="M80.4 64.8v5.6" fill="none" stroke="#000080" stroke-width=".18"/>
<circle cx="80.4" cy="70.4" r=".37" fill="#000080"/>
<circle cx="80.4" cy="70.4" r=".37" fill="none" stroke="#000080" stroke-width=".17"/>
<path d="M80.4 31.3v1.8" fill="none" stroke="#000080" stroke-width=".18"/>
<circle cx="80.4" cy="33.1" r=".37" fill="#000080"/>
<circle cx="80.4" cy="33.1" r=".37" fill="none" stroke="#000080" stroke-width=".17"/>
<path d="M115.8 33.1v3.8" fill="none" stroke="#000080" stroke-width=".18"/>
<circle cx="115.8" cy="33.1" r=".37" fill="#000080"/>
<circle cx="115.8" cy="33.1" r=".37" fill="none" stroke="#000080" stroke-width=".17"/>
<path d="M134.4 44.3v3.7" fill="none" stroke="#000080" stroke-width=".18"/>
<circle cx="134.4" cy="46.2" r=".37" fill="#000080"/>
<circle cx="134.4" cy="46.2" r=".37" fill="none" stroke="#000080" stroke-width=".17"/>
<path d="M151.2 31.3v1.8" fill="none" stroke="#000080" stroke-width=".18"/>
<circle cx="151.2" cy="33.1" r=".37" fill="#000080"/>
<circle cx="151.2" cy="33.1" r=".37" fill="none" stroke="#000080" stroke-width=".17"/>
<path d="M153 103.9v3.7" fill="none" stroke="#000080" stroke-width=".18"/>
<circle cx="153" cy="107.6" r=".37" fill="#000080"/>
<circle cx="153" cy="107.6" r=".37" fill="none" stroke="#000080" stroke-width=".17"/>
<path d="M171.7 76v1.8" fill="none" stroke="#000080" stroke-width=".18"/>
<circle cx="171.7" cy="77.8" r=".37" fill="#000080"/>
<circle cx="171.7" cy="77.8" r=".37" fill="none" stroke="#000080" stroke-width=".17"/>
<path d="M179.1 85.3v3.7" fill="none" stroke="#000080" stroke-width=".19"/>
<circle cx="179.1" cy="89" r=".37" fill="#000080"/>
<circle cx="179.1" cy="89" r=".37" fill="none" stroke="#000080" stroke-width=".17"/>
<path d="M179.1 77.8v3.7" fill="none" stroke="#000080" stroke-width=".19"/>
<circle cx="179.1" cy="77.8" r=".37" fill="#000080"/>
<circle cx="179.1" cy="77.8" r=".37" fill="none" stroke="#000080" stroke-width=".17"/>
<path d="M186.6 85.3v3.7" fill="none" stroke="#000080" stroke-width=".19"/>
<circle cx="186.6" cy="89" r=".37" fill="#000080"/>
<circle cx="186.6" cy="89" r=".37" fill="none" stroke="#000080" stroke-width=".17"/>
<path d="M186.6 77.8v3.7" fill="none" stroke="#000080" stroke-width=".19"/>
<circle cx="186.6" cy="77.8" r=".37" fill="#000080"/>
<circle cx="186.6" cy="77.8" r=".37" fill="none" stroke="#000080" stroke-width=".17"/>
<path d="M194 85.3v5.6" fill="none" stroke="#000080" stroke-width=".19"/>
<circle cx="194" cy="89" r=".37" fill="#000080"/>
<circle cx="194" cy="89" r=".37" fill="none" stroke="#000080" stroke-width=".17"/>
<path d="M194 77.8v3.7" fill="none" stroke="#000080" stroke-width=".19"/>
<circle cx="194" cy="77.8" r=".37" fill="#000080"/>
<circle cx="194" cy="77.8" r=".37" fill="none" stroke="#000080" stroke-width=".17"/>
<path d="M208.9 159.7v3.8" fill="none" stroke="#000080" stroke-width=".19"/>
<circle cx="208.9" cy="159.7" r=".37" fill="#000080"/>
<circle cx="208.9" cy="159.7" r=".37" fill="none" stroke="#000080" stroke-width=".17"/>
<path d="M208.9 156v1.9" fill="none" stroke="#000080" stroke-width=".19"/>
<circle cx="208.9" cy="157.9" r=".37" fill="#000080"/>
<circle cx="208.9" cy="157.9" r=".37" fill="none" stroke="#000080" stroke-width=".17"/>
<circle cx="208.9" cy="156" r=".37" fill="#000080"/>
<circle cx="208.9" cy="156" r=".37" fill="none" stroke="#000080" stroke-width=".17"/>
<path d="M238.7 96.4v3.8M244.3 96.4v3.8" fill="none" stroke="#000080" stroke-width=".19"/>
<text font-size="2.4" fill="#000080" x="30" y="157.7">Top View</text>
<text font-size="2.4" fill="#00f" x="231.3" y="195.9">FTHR-G0001</text>
<g font-size="1.7">
<text x="21.4" y="3.9">1</text>
<text x="57.4" y="3.9">2</text>
<text x="93.5" y="3.9">3</text>
<text x="129.5" y="3.9">4</text>
<text x="165.6" y="3.9">5</text>
<text x="201.8" y="3.9">6</text>
<text x="237.8" y="3.9">7</text>
<text x="273.9" y="3.9">8</text>
<text x="5.2" y="27.9">A</text>
<text x="290.3" y="27.9">A</text>
<text x="54.1" y="33.7">VBUS</text>
<text x="54.1" y="35.6">VBUS</text>
<text x="126.4" y="33.7">VIN</text>
<text x="137.8" y="33.7">VOUT</text>
<text x="54.1" y="37.4">VBUS</text>
<text x="54.1" y="39.3">VBUS</text>
<text x="132.7" y="39">VSS</text>
<text x="55.4" y="44.9">DP2</text>
<text x="55.7" y="43">DP1</text>
<text x="55.3" y="50.5">DN2</text>
<text x="55.5" y="48.6">DN1</text>
<text x="54.5" y="59.8">SBU1</text>
<text x="55.3" y="56">CC2</text>
<text x="55.5" y="54.2">CC1</text>
<text x="31.4" y="65.3">SH1</text>
<text x="54.3" y="61.6">SBU2</text>
<text x="55" y="65.3">GND</text>
<text x="31.4" y="67.2">SH2</text>
<text x="31.4" y="69.1">SH3</text>
<text x="31.4" y="70.9">SH4</text>
<text x="55" y="69.1">GND</text>
<text x="55" y="67.2">GND</text>
<text x="55" y="70.9">GND</text>
<text x="5.3" y="79.5">B</text>
<text x="290.3" y="79.5">B</text>
<text x="167.3" y="106.3">VBAT</text>
<text x="197.4" y="106.3">VDDA</text>
<text x="167.3" y="108.2">NRST</text>
<text x="167.3" y="110.1">PH3-BOOT0</text>
<text x="198.6" y="108.2">VDD</text>
<text x="198.6" y="110.1">VDD</text>
<text x="198.6" y="111.9">VDD</text>
<text x="167.3" y="117.5">PA0_WKP0</text>
<text x="167.3" y="119.4">PA1</text>
<text x="199" y="117.5">PB0</text>
<text x="199.1" y="119.4">PB1</text>
<text x="167.3" y="121.2">PA2_WKP2</text>
<text x="167.3" y="123.1">PA3</text>
<text x="167.3" y="124.9">PA4</text>
<text x="193" y="121.2">PB2-BOOT1</text>
<text x="199" y="123.1">PB3</text>
<text x="199" y="124.9">PB4</text>
<text x="5.3" y="131.2">C</text>
<text x="167.3" y="126.8">PA5</text>
<text x="167.3" y="128.7">PA6</text>
<text x="167.3" y="130.5">PA7</text>
<text x="199" y="126.8">PB5</text>
<text x="199" y="128.7">PB6</text>
<text x="199" y="130.5">PB7</text>
<text x="290.3" y="131.2">C</text>
<text x="167.3" y="132.4">PA8</text>
<text x="167.3" y="134.2">PA9/USB_VBUS</text>
<text x="167.3" y="136.1">PA10/USB_ID</text>
<text x="167.3" y="138">PA11/USBDM</text>
<text x="198" y="136.1">PB10</text>
<text x="198.2" y="138">PB11</text>
<text x="199" y="132.4">PB8</text>
<text x="199" y="134.2">PB9</text>
<text x="167.3" y="139.8">PA12/USBDP</text>
<text x="167.3" y="141.7">PA13/USB_VBUS_ON</text>
<text x="167.3" y="143.5">PA14</text>
<text x="198" y="139.8">PB12</text>
<text x="198" y="141.7">PB13</text>
<text x="198" y="143.5">PB14</text>
<text x="167.3" y="145.4">PA15</text>
<text x="192.8" y="145.4">PB15/WKP5</text>
<text x="167.3" y="151">PC13_TAMP_RTC_WKP1</text>
<text x="167.3" y="152.8">PC14-OSC32_IN</text>
<text x="167.3" y="154.7">PC15-OSC32_OUT</text>
<text x="198.8" y="154.7">VSS</text>
<text x="167.3" y="158.4">PD0_OSC_IN</text>
<text x="167.3" y="160.4">PD1_OSC_OUT</text>
<text x="197.5" y="160.4">VSSA</text>
<text x="198.8" y="156.5">VSS</text>
<text x="198.8" y="158.4">VSS</text>
<text x="5.2" y="182.8">D</text>
<text x="290.3" y="182.8">D</text>
<text x="210.8" y="194.8">Project Title</text>
<text x="210.8" y="198.5">Sheet Title</text>
<text x="210.8" y="202.2">Sheet</text>
<text x="210.8" y="200.3">Size</text>
<text x="222.9" y="202.2">/</text>
<text x="223.8" y="200.3">Rev</text>
<text x="236.9" y="200.3">Drawn</text>
<text x="236.9" y="202.2">Checked</text>
<text x="21.4" y="206.8">1</text>
<text x="57.4" y="206.8">2</text>
<text x="93.5" y="206.8">3</text>
<text x="129.5" y="206.8">4</text>
<text x="165.6" y="206.8">5</text>
<text x="201.8" y="206.8">6</text>
<text x="210.8" y="204.1">Data</text>
<text x="236.9" y="204.1">Approved Chen Do</text>
<text x="237.8" y="206.8">7</text>
<text x="273.9" y="206.8">8</text>
</g>
<g font-size="1.7" fill="#800000">
<text x="76.2" y="29.1">+5V0_USB</text>
<text x="147.5" y="29.1">+3V3_OB</text>
<text x="91.5" y="42.1">L_USB_P</text>
<text x="91.5" y="47.7">L_USB_N</text>
<text x="132.6" y="53.3">GND</text>
<text x="22.7" y="77.5">GND</text>
<text x="78.6" y="77.5">GND</text>
<text x="168.1" y="73.7">+3V3_OB</text>
<text x="192.2" y="96.1">GND</text>
<text x="126.6" y="108.2">GND</text>
<text x="44.2" y="115.6">PA13/SWDIO</text>
<text x="76.6" y="114.7">TGT_SWDIO</text>
<text x="141.9" y="118.4">TGT_SWDIO</text>
<text x="43.8" y="121.2">PA14/SWCLK</text>
<text x="76.6" y="120.3">TGT_SWDCLK</text>
<text x="76.6" y="125.9">VCP_RX</text>
<text x="141.9" y="120.3">TGT_SWDCLK</text>
<text x="41.2" y="126.8">PA12/UART1_TX</text>
<text x="76.6" y="131.4">VCP_TX</text>
<text x="128.9" y="131.4">+3V3_OB</text>
<text x="212.7" y="126.8">TGT_PWR_EN</text>
<text x="42" y="132.4">PA3/UART1_RX</text>
<text x="141.9" y="137">L_USB_N</text>
<text x="212.7" y="135.2">VCP_TX</text>
<text x="212.7" y="137">VCP_RX</text>
<text x="141.9" y="138.9">L_USB_P</text>
<text x="130.7" y="155.6">GND</text>
<text x="71.1" y="167.8">GND</text>
<text x="71.1" y="164.1">+5V0_USB</text>
<text x="71.1" y="165.9">GND</text>
<text x="82.2" y="170.6">PA13/SWDIO</text>
<text x="82.2" y="172.4">PA14/SWCLK</text>
<text x="207.1" y="168.7">GND</text>
<text x="82.2" y="174.3">PA3/UART1_RX</text>
<text x="82.2" y="176.2">PA12/UART1_TX</text>
</g>
<g font-size="1.7" fill="#000080">
<text x="129.8" y="29.1">XC6206P332MR</text>
<text x="117.1" y="41.3">4.7uF</text>
<text x="152.4" y="41.3">4.7uF</text>
<text x="77.4" y="44.9">22</text>
<text x="77.4" y="50.5">22</text>
<text x="73.9" y="63.3">5.1K</text>
<text x="81.3" y="63.3">5.1K</text>
<text x="30" y="75.6">USB Type-C</text>
<text x="172.9" y="86">100nF</text>
<text x="180.4" y="86">100nF</text>
<text x="187.9" y="86">100nF</text>
<text x="195.3" y="86">100nF</text>
<text x="248" y="84.9">D1</text>
<text x="248" y="86.8">GREEN&amp;RED</text>
<text x="166.1" y="101.7">U2</text>
<text x="154" y="102.4">100K</text>
<text x="239.7" y="104.3">220</text>
<text x="245.2" y="104.3">2K</text>
<text x="143" y="110.4">100nF</text>
<text x="68.1" y="117.5">220</text>
<text x="142.5" y="116.6">10K</text>
<text x="68.1" y="123.1">220</text>
<text x="68.1" y="128.7">220</text>
<text x="68.1" y="134.2">220</text>
<text x="39.2" y="139.8">To Target MCU</text>
<text x="109.6" y="148.8">Test Pad</text>
<text x="56.9" y="165">+5V0</text>
<text x="57.2" y="166.9">GND</text>
<text x="166.1" y="165">MM32F3273G6P</text>
<text x="54.9" y="172.4">SWCLK</text>
<text x="55.2" y="170.6">SWDIO</text>
<text x="57.2" y="168.7">GND</text>
<text x="53.4" y="179.9">Pin Header 1x7P</text>
<text x="57.4" y="176.2">RXD</text>
<text x="57.5" y="174.3">TXD</text>
<text x="40" y="183.6">MM32LINK-OBBoard</text>
<text x="81.9" y="183.6">Target Board</text>
</g>
<g font-size="1.7" fill="#00f">
<text x="216.4" y="200.3">A3</text>
<text x="220.1" y="202.2">1</text>
<text x="225.7" y="202.2">2</text>
<text x="229.4" y="200.3">A</text>
<text x="231.3" y="198.5">MM32LINK-OBV1.0</text>
<text x="245.2" y="200.3">Li Hongpeng</text>
<text x="245.2" y="202.2">Lu Weiwei</text>
<text x="219.2" y="204.1">2023-05-18</text>
</g>
<g font-size="1.5" fill="#000080">
<text x="30" y="29.1">P1</text>
<text x="125" y="29.1">U1</text>
<text x="77.4" y="41.2">R1</text>
<text x="117.1" y="39.6">C1</text>
<text x="152.4" y="39.6">C2</text>
<text x="77.4" y="46.8">R2</text>
<text x="73.9" y="61.4">R3</text>
<text x="81.3" y="61.4">R4</text>
<text x="172.9" y="84.2">C3</text>
<text x="180.4" y="84.2">C4</text>
<text x="187.9" y="84.2">C5</text>
<text x="195.3" y="84.2">C6</text>
<text x="154" y="100.6">R5</text>
<text x="143" y="106">C7</text>
<text x="239.7" y="102.4">R6</text>
<text x="245.2" y="102.4">R7</text>
<text x="68.1" y="113.8">R9</text>
<text x="142.5" y="112.8">R8</text>
<text x="68.1" y="119.4">R10</text>
<text x="68.1" y="124.9">R11</text>
<text x="68.1" y="130.6">R12</text>
<text x="109.6" y="140.2">P2</text>
<text x="61.6" y="162">P4</text>
</g>
<g font-size="1.5">
<text x="61.3" y="32.8">A4</text>
<text x="61.3" y="34.7">B4</text>
<text x="122.8" y="32.8">3</text>
<text x="145.2" y="32.8">2</text>
<text x="61.3" y="36.5">A9</text>
<text x="61.3" y="38.4">B9</text>
<text x="61.3" y="42.1">A6</text>
<text x="61.3" y="47.8">A7</text>
<text x="61.3" y="44">B6</text>
<text x="133.2" y="43">1</text>
<text x="61.3" y="53.3">A5</text>
<text x="61.3" y="49.6">B7</text>
<text x="61.3" y="58.9">A8</text>
<text x="61.3" y="55.2">B5</text>
<text x="27.7" y="64.5">1</text>
<text x="61.3" y="64.5">A1</text>
<text x="61.3" y="60.8">B8</text>
<text x="27.7" y="66.4">2</text>
<text x="27.7" y="70.1">4</text>
<text x="27.7" y="68.2">3</text>
<text x="61.3" y="68.2">A12</text>
<text x="61.3" y="66.4">B1</text>
<text x="61.3" y="70.1">B12</text>
<text x="238.4" y="81.9" transform="rotate(-90 238.4 81.9)">4</text>
<text x="244" y="81.9" transform="rotate(-90 244 81.9)">2</text>
<text x="238.4" y="95.1" transform="rotate(-90 238.4 95.1)">3</text>
<text x="244" y="95" transform="rotate(-90 244 95)">1</text>
<text x="163.7" y="107.3">7</text>
<text x="163.8" y="105.4">1</text>
<text x="204.8" y="105.4">9</text>
<text x="204.8" y="107.3">24</text>
<text x="162.7" y="109.1">44</text>
<text x="204.8" y="109.1">36</text>
<text x="204.8" y="111">48</text>
<text x="162.8" y="116.6">10</text>
<text x="162.8" y="118.4">11</text>
<text x="204.8" y="116.6">18</text>
<text x="204.8" y="118.4">19</text>
<text x="162.7" y="120.3">12</text>
<text x="162.7" y="124">14</text>
<text x="162.8" y="122.1">13</text>
<text x="162.8" y="125.9">15</text>
<text x="204.8" y="120.3">20</text>
<text x="204.8" y="122.1">39</text>
<text x="204.8" y="124">40</text>
<text x="204.8" y="125.9">41</text>
<text x="162.7" y="127.7">16</text>
<text x="162.7" y="129.7">17</text>
<text x="162.8" y="131.5">29</text>
<text x="204.8" y="127.7">42</text>
<text x="204.8" y="129.7">43</text>
<text x="204.8" y="131.5">45</text>
<text x="162.7" y="137.1">32</text>
<text x="162.8" y="133.4">30</text>
<text x="162.8" y="135.2">31</text>
<text x="204.8" y="133.4">46</text>
<text x="204.8" y="135.2">21</text>
<text x="204.8" y="137.1">22</text>
<text x="113.5" y="140.8">1</text>
<text x="113.5" y="142.7">2</text>
<text x="162.7" y="140.8">34</text>
<text x="162.7" y="142.7">37</text>
<text x="162.8" y="139">33</text>
<text x="204.8" y="139">25</text>
<text x="204.8" y="140.8">26</text>
<text x="204.8" y="142.7">27</text>
<text x="113.5" y="144.5">3</text>
<text x="113.5" y="146.4">4</text>
<text x="162.7" y="144.5">38</text>
<text x="204.8" y="144.5">28</text>
<text x="163.7" y="150.1">2</text>
<text x="163.7" y="152">3</text>
<text x="163.7" y="153.8">4</text>
<text x="204.8" y="153.8">23</text>
<text x="204.8" y="155.7">35</text>
<text x="163.7" y="157.6">5</text>
<text x="163.7" y="159.4">6</text>
<text x="204.8" y="159.4">8</text>
<text x="204.8" y="157.6">47</text>
<text x="66.9" y="165.9">6</text>
<text x="66.9" y="167.8">5</text>
<text x="66.9" y="164.1">7</text>
<text x="66.9" y="173.4">2</text>
<text x="66.9" y="171.5">3</text>
<text x="66.9" y="169.6">4</text>
<text x="66.9" y="175.2">1</text>
</g>
</svg>
